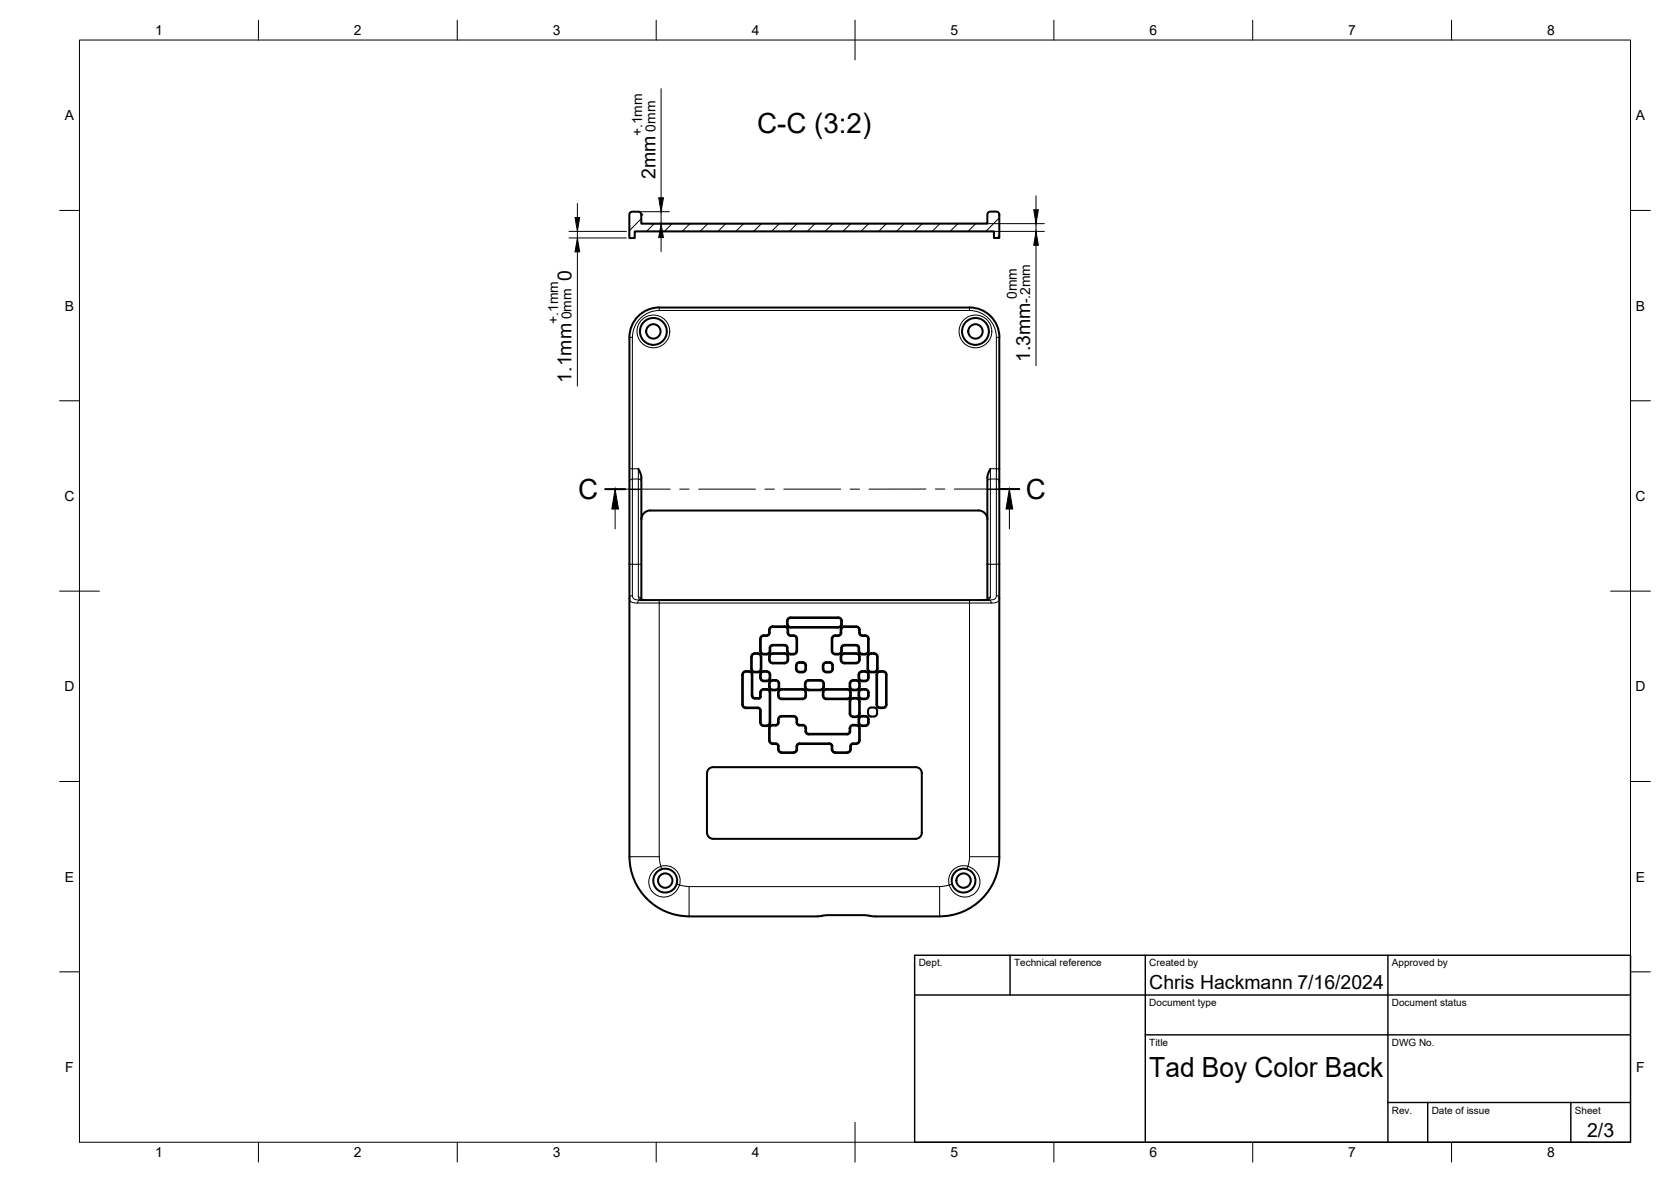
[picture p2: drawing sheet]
<svg xmlns="http://www.w3.org/2000/svg" width="420mm" height="297mm" viewBox="0 0 420 297" stroke-linecap="round" stroke-linejoin="round" font-family="sans-serif">
<!-- layer: Visible -->
<g fill="none" stroke="#000" stroke-width=".51">
<path d="M158.5 53.4l.5-.2h1.5a.76 .76 0 0 1 .7 .8v2.2h87.1v-2.3a.76 .76 0 0 1 .7-.7h1.5a.8 .8 0 0 1 .8 .7v5.9h-1.4v-1.6h-90.3v1.6h-1.4v-5.8zM251.3 84.8v130.5a15 15 0 0 1-15 15M251.3 84.8a7.5 7.5 0 0 0-7.5-7.5h-78a7.5 7.5 0 0 0-7.5 7.5v130.5a15 15 0 0 0 15 15M160.5 117.8a9.4 9.4 0 0 1 .8 5.2v27.7M249 117.8a9.4 9.4 0 0 0-.7 5.2v27.7M161.3 130.5a2.25 2.25 0 0 1 2.2-2.2h82.5a2.22 2.22 0 0 1 2.3 2.2M160.9 150.8h87.8M161.2 150.7l1 .1M194.3 157.4h3a.9 .9 0 0 1 .9 .9l.2 1.2 1.1 .2a.87 .87 0 0 1 .9 .8v3.1a.9 .9 0 0 1-.9 .9h-.7a1.38 1.38 0 0 1-1-1.9l-.5-.4h-3M194.3 157.6h3M194.3 157.4a.9 .9 0 0 0-.9 .9l-.2 1.2-.4 .2-.8-.1a.9 .9 0 0 0-.9 .9M194.3 157.6a.75 .75 0 0 0-.8 .7v.7a.79 .79 0 0 1-.7 .8h-.8a.75 .75 0 0 0-.7 .8v3a.75 .75 0 0 0 .7 .7h.8a.75 .75 0 0 0 .7-.7v-.8a.75 .75 0 0 1 .8-.7"/>
<path d="M197.3 157.6a.75 .75 0 0 1 .7 .7v.8a.79 .79 0 0 0 .8 .7h.7a.72 .72 0 0 1 .8 .7v3.1a.75 .75 0 0 1-.8 .7h-.7a.75 .75 0 0 1-.8-.7v-.8a.72 .72 0 0 0-.7-.7h-3M197.9 156.8a.94 .94 0 0 0 .9 .9h12a.9 .9 0 0 0 .9-.9M198 156.8v-.7a.75 .75 0 0 1 .8-.8h12a.75 .75 0 0 1 .7 .8v.7M198 156.8a.75 .75 0 0 0 .8 .8M198.8 157.6h12M211.5 156.8a.75 .75 0 0 1-.7 .8M211.7 156.1v.7M211.7 156.1a.9 .9 0 0 0-.9-.9h-12a.9 .9 0 0 0-.9 .9v.7M212.3 157.6h3M212.3 157.6a.79 .79 0 0 0-.8 .7v.7a.79 .79 0 0 1-.7 .8h-.8a.75 .75 0 0 0-.7 .8v3a.75 .75 0 0 0 .7 .7h.8a.72 .72 0 0 0 .7-.7v-.8a.75 .75 0 0 1 .8-.7h3M215.3 157.4h-3a1.34 1.34 0 0 0-1 1.9l-.3 .3h-1a.9 .9 0 0 0-.9 1v3a.94 .94 0 0 0 .9 .9h.8a.9 .9 0 0 0 .9-.9M215.3 157.4a.9 .9 0 0 1 .9 .9v1l.6 .3"/>
<path d="M215.3 157.6a.75 .75 0 0 1 .7 .7v.8a.75 .75 0 0 0 .8 .7M216.8 159.7l.7-.1a.9 .9 0 0 1 .9 .9v3.1a.86 .86 0 0 1-.9 .9h-.7M216.8 159.8h.7a.75 .75 0 0 1 .8 .7M248.3 150.7l-1 .1M186.6 169.6v7.5a.9 .9 0 0 0 .9 .9h3l.5 .1 .1 .5M186.6 169.6a.9 .9 0 0 1 .9-.9h.8a.9 .9 0 0 1 .9 .9M186.8 169.6v7.5a.75 .75 0 0 0 .7 .7h3a.75 .75 0 0 1 .8 .8v3M186.8 169.6a.75 .75 0 0 1 .7-.8h.8a.75 .75 0 0 1 .7 .8M189 169.6v5.2a.75 .75 0 0 0 .8 .8l1.3-.1 .2-.4v-1a.75 .75 0 0 1 .7-.8h.8a.72 .72 0 0 1 .7 .7v7.6M189.2 164.4a1.42 1.42 0 0 1 2.2 .7v3a.9 .9 0 0 1-.9 .9h-.7a.94 .94 0 0 1-.9-.9v-3zM189.2 169.6v5.2M189.2 174.8l.2 .4 .4 .2h1l.3-.3"/>
<path d="M189.3 164.5l.5-.2h.7a.75 .75 0 0 1 .8 .8v3a.75 .75 0 0 1-.8 .7h-.7a.79 .79 0 0 1-.8-.7v-3zM191.1 160.6v3M191.1 169.6v.7M191.1 174.1v1M191.1 178.6v3M191.1 169.6a.9 .9 0 0 1 .9-.9h.8a.9 .9 0 0 1 .9 .9M191.1 174a.9 .9 0 0 1 .9-.8h.8a.87 .87 0 0 1 .9 .8v7.6M191.3 169.6a.75 .75 0 0 1 .7-.8h.8a.75 .75 0 0 1 .7 .8M191.3 169.6v.7a.75 .75 0 0 0 .7 .8h.8a.75 .75 0 0 0 .7-.8v-.7M193.7 169.6v.7a.9 .9 0 0 1-.9 .9h-.8a.9 .9 0 0 1-.9-.9M194.3 170.9h.7a.9 .9 0 0 1 .9 .9v.8a.86 .86 0 0 1-.9 .8M194.3 164.2h3a.9 .9 0 0 1 .9 .9v.7a.9 .9 0 0 1-.9 .9h-3"/>
<path d="M194.3 171.1h.7a.75 .75 0 0 1 .8 .7M194.3 164.3h3a.75 .75 0 0 1 .7 .8v.7a.72 .72 0 0 1-.7 .7M194.3 173.5h.7M194.3 166.6h3M194.3 170.9a.9 .9 0 0 0-.9 .9v.7a.9 .9 0 0 0 .9 .9M194.3 164.2a.9 .9 0 0 0-.9 .9v.7a.9 .9 0 0 0 .9 .9M194.3 162.2l-.6 .4a1.43 1.43 0 0 1-.6 1.8 1.43 1.43 0 0 1-1.9-.5l-.1-.3M194.3 171.1a.75 .75 0 0 0-.8 .7v.7a.75 .75 0 0 0 .8 .8M194.3 164.3a.75 .75 0 0 0-.8 .8v.7a.75 .75 0 0 0 .8 .7M195.8 171.8v.8M195.8 174.1v.7M195.8 174.8a.75 .75 0 0 0 .7 .8"/>
<path d="M195.8 172.5a.75 .75 0 0 1-.8 .8h-.7M196.5 179.9h3a.9 .9 0 0 1 .9 .9v.8M196.5 173.2h5.3a.9 .9 0 0 1 .9 .8v.8a.86 .86 0 0 1-.9 .9h-5.3M196.5 173.3h5.3a.75 .75 0 0 1 .7 .7v.8a.72 .72 0 0 1-.7 .8h-5.3M196.5 173.3a.75 .75 0 0 0-.7 .7M196.5 179.9a.9 .9 0 0 0-.9 .9v.8M196.5 173.2a.94 .94 0 0 0-.9 .9 1.3 1.3 0 0 0 .6 1.5l.3 .1M200.1 167.3v.8a.9 .9 0 0 0 .9 .9h.8a.9 .9 0 0 0 .9-.9v-.8M200.3 167.3v.8a.75 .75 0 0 0 .7 .7h.8a.75 .75 0 0 0 .7-.7v-.8M201 166.6h.8M201 166.5a.75 .75 0 0 0-.7 .8M201.8 166.5a.75 .75 0 0 1 .7 .8"/>
<path d="M202.4 171.8v.8M202.4 172.5a.9 .9 0 0 0 .9 .9M202.7 167.3a.9 .9 0 0 0-.9-.9h-.8a.86 .86 0 0 0-.9 .9M203.3 173.5h3M206.3 170.9h-3a.9 .9 0 0 0-.9 .9M206.3 171.1h-3a.79 .79 0 0 0-.8 .7v.7a.75 .75 0 0 0 .8 .8h3M206.3 170.9a.9 .9 0 0 1 .9 .9v.8a.9 .9 0 0 1-.9 .8M206.3 171.1a.75 .75 0 0 1 .7 .7v.8a.75 .75 0 0 1-.7 .7M206.9 167.3v.8a.9 .9 0 0 0 .9 .9h.7M207 167.3v.8a.75 .75 0 0 0 .8 .7h.7M207.1 173.4l.7-.2h5.2a.9 .9 0 0 1 .9 .8v.8a.9 .9 0 0 1-.9 .9h-5.2a.9 .9 0 0 1-.9-.9v-.8zM207.3 173.5l.5-.2h5.2a.75 .75 0 0 1 .8 .7v.8a.75 .75 0 0 1-.8 .8h-5.2a.75 .75 0 0 1-.8-.8v-.8z"/>
<path d="M207.8 166.6h.7M207.8 166.5a.75 .75 0 0 0-.8 .8M208.5 166.4h-.7a.9 .9 0 0 0-.9 .9M208.5 166.4a.9 .9 0 0 1 .9 .9M208.5 166.5a.75 .75 0 0 1 .8 .8M209.3 167.3v.8M209.3 168.1a.75 .75 0 0 1-.8 .7M209.4 167.3v.8a.9 .9 0 0 1-.9 .9M211.7 162.8v.8M212.3 166.6h3M213.6 179.3a.9 .9 0 0 0 .9 .9h.8M213.8 179.3a.75 .75 0 0 0 .7 .8"/>
<path d="M214.5 173.5h.8M214.5 175.4h.8M214.5 175.4a.9 .9 0 0 0-.9 .9v3M215.3 170.9a1.32 1.32 0 0 0-1.7 .9 1.32 1.32 0 0 0 .9 1.6M215.3 164.2h-3a.94 .94 0 0 0-.9 .9 1.29 1.29 0 0 0 .5 1.5l3.4 .1M215.3 162.2h-3l-.4 .2-.2 .4M215.3 175.6l-.8-.1a.75 .75 0 0 0-.7 .8v3M215.3 171.1h-.8a.75 .75 0 0 0-.7 .7v.7a.75 .75 0 0 0 .7 .8h.8M215.3 164.3h-3a.79 .79 0 0 0-.8 .8v.7a.75 .75 0 0 0 .8 .7M215.3 170.9a.9 .9 0 0 1 .9 .9v.8a.9 .9 0 0 1-.9 .8M215.3 164.2a.9 .9 0 0 1 .9 .9v.7a.9 .9 0 0 1-.9 .9M215.3 162.2l.5 .4 .1 1a.9 .9 0 0 0 .9 .9"/>
<path d="M215.3 175.4a.9 .9 0 0 1 .9 .9v3M215.3 175.5a.75 .75 0 0 1 .7 .8v3M215.3 171.1a.75 .75 0 0 1 .7 .7v.8a.75 .75 0 0 1-.7 .7M215.3 164.3a.75 .75 0 0 1 .7 .8v.7a.75 .75 0 0 1-.7 .7M215.3 162.1a.75 .75 0 0 1 .7 .7v.8a.75 .75 0 0 0 .8 .7M215.9 169.6v.7a.9 .9 0 0 0 .9 .9M216 179.3a.75 .75 0 0 1-.7 .8M216 169.6v.7a.75 .75 0 0 0 .8 .8M216.2 179.3a.9 .9 0 0 1-.9 .9M216.8 179.9h.7a.9 .9 0 0 1 .9 .9v.8M216.8 173.2h.7a.9 .9 0 0 1 .9 .8v.8a.86 .86 0 0 1-.9 .9h-.7M216.8 168.7h.7a.9 .9 0 0 1 .9 .9"/>
<path d="M216.8 173.3h.7a.75 .75 0 0 1 .8 .7M216.8 168.8h.7a.75 .75 0 0 1 .8 .8M216.8 173.3a.75 .75 0 0 0-.8 .8v.7a.75 .75 0 0 0 .8 .8M216.8 168.8a.75 .75 0 0 0-.8 .8M216.8 179.9a.9 .9 0 0 0-.9 .9v.8M216.8 173.2a.9 .9 0 0 0-.9 .9v.7a.9 .9 0 0 0 .9 .9M216.8 168.7a.9 .9 0 0 0-.9 .9M218.3 160.6v3M218.3 165.1v3M218.3 169.6v.7M218.3 174.1v.7M218.3 178.6v.7"/>
<path d="M218.3 179.3a.75 .75 0 0 0 .7 .8M218.3 174.8a.75 .75 0 0 1-.8 .8h-.7M218.3 170.3a.75 .75 0 0 1-.8 .8h-.7M218.3 168.1a.75 .75 0 0 0 .7 .7M218.3 163.6a.75 .75 0 0 1-.8 .7h-.7M218.4 169.6v.7a.9 .9 0 0 1-.9 .9h-.7M219 177.8h.8a.75 .75 0 0 1 .7 .8v.7M219 164.2h.8a.9 .9 0 0 1 .9 .9v3a.9 .9 0 0 1-.9 .9h-.8M219 164.3h.8a.75 .75 0 0 1 .7 .8v3a.75 .75 0 0 1-.7 .7h-.8M219 164.2a.94 .94 0 0 0-.9 .9v3a.9 .9 0 0 0 .9 .9M219 177.8a.75 .75 0 0 0-.7 .8M219 164.3a.75 .75 0 0 0-.7 .8"/>
<path d="M220.4 169.6v7.5a.9 .9 0 0 0 .9 .9h.7a.9 .9 0 0 0 .9-.9v-7.5M220.4 169.6a.9 .9 0 0 1 .9-.9h.7a.9 .9 0 0 1 .9 .9M220.5 169.6a.75 .75 0 0 1 .8-.8h.7a.75 .75 0 0 1 .8 .8M220.5 169.6v7.5a.75 .75 0 0 0 .8 .7h.7a.75 .75 0 0 0 .8-.7v-7.5M220.5 179.3a.75 .75 0 0 1-.7 .8M191.1 181.6a.9 .9 0 0 0 .9 .9h.8a.9 .9 0 0 0 .9-.9M191.3 181.6a.75 .75 0 0 0 .7 .7h.8a.75 .75 0 0 0 .7-.7M194.3 187l1.2 .1 .1 1.2M194.3 186.8h.7a.75 .75 0 0 1 .8 .8M194.3 182.1a.9 .9 0 0 0-.9 1v3a.9 .9 0 0 0 .9 .9M194.3 182.3a.75 .75 0 0 0-.8 .8v3a.75 .75 0 0 0 .8 .7M195.6 181.6l-.3 .5-1 .1"/>
<path d="M195.6 188.3a.9 .9 0 0 0 .9 .9M195.8 180.8v.8M195.8 187.6v.7M195.8 188.3a.75 .75 0 0 0 .7 .7M195.8 181.6a.75 .75 0 0 1-.8 .7h-.7M196.5 180.1h3M196.5 189.1h3M196.5 180.1a.75 .75 0 0 0-.7 .7M199.5 180.1a.75 .75 0 0 1 .8 .7v.8M200.3 181.6a.75 .75 0 0 0 .7 .7h.8a.72 .72 0 0 1 .7 .7v.8a.79 .79 0 0 0 .8 .8h9.7a.75 .75 0 0 0 .8-.8v-.7a.75 .75 0 0 1 .7-.8h.8M200.3 188.3a.75 .75 0 0 1-.8 .7M200.4 188.3a.9 .9 0 0 1-.9 .9h-3"/>
<path d="M200.4 181.6l.4 .5 1 .1a.87 .87 0 0 1 .9 .8v1l.6 .4h9.7l.6-.4v-.9a.9 .9 0 0 1 .9-1l.8 .1M208.5 187h-7.5l-.5 .3-.1 1M208.5 186.8h-7.5a.75 .75 0 0 0-.7 .8v.7M208.5 187l.6 .3v1M208.5 186.8a.75 .75 0 0 1 .8 .8M209.1 188.3a.94 .94 0 0 0 .9 .9h3a.9 .9 0 0 0 .9-.9M209.3 188.3a.75 .75 0 0 0 .7 .7M209.3 187.6v.7M210 189.1h3M213.8 188.3a.75 .75 0 0 1-.8 .7M214.5 180.1h.8M215.3 187l-1.2 .1-.2 1.2"/>
<path d="M215.3 186.8h-.8a.75 .75 0 0 0-.7 .8v.7M215.3 182.1a.9 .9 0 0 1 .9 .9v3.1a.9 .9 0 0 1-.9 .9M215.3 182.3a.75 .75 0 0 1 .7 .7v3.1a.75 .75 0 0 1-.7 .7M215.9 181.6a.9 .9 0 0 0 .9 .9M216 181.6a.75 .75 0 0 0 .8 .7M216.8 180.1h.7M216.8 180.1a.75 .75 0 0 0-.8 .7v.8M217.5 180.1a.75 .75 0 0 1 .8 .7M218.3 180.8v.8M218.3 181.6a.75 .75 0 0 1-.8 .7h-.7M218.4 181.6a.9 .9 0 0 1-.9 .9h-.7M219 180.1h.8"/>
<path d="M177.8 209.3v-15a1.49 1.49 0 0 1 1.5-1.5h51a1.49 1.49 0 0 1 1.5 1.5v15M177.8 209.3a1.49 1.49 0 0 0 1.5 1.5M179.3 210.8h51M231.8 209.3a1.49 1.49 0 0 1-1.5 1.5M173.3 230.3h31.8l2.8-.3h9.6l2.7 .3h16.1M239.4 222.2a2.99 2.99 0 0 0 4.7 1.5 2.99 2.99 0 0 0-.4-5 2.99 2.99 0 0 0-4.4 2.4l.1 1.1"/>
<circle cx="164.3" cy="83.3" r="1.81"/>
<circle cx="164.3" cy="83.3" r="3.4"/>
<circle cx="245.3" cy="83.3" r="1.81"/>
<circle cx="245.3" cy="83.3" r="3.4"/>
<circle cx="167.3" cy="221.3" r="3"/>
<circle cx="167.3" cy="221.3" r="1.81"/>
<circle cx="242.3" cy="221.3" r="1.81"/>
</g>
<!-- layer: Visible Narrow -->
<g fill="none" stroke="#000" stroke-width=".25">
<path d="M165.8 77.3v.7M165.8 78h78M165.8 78a6.7 6.7 0 0 0-6.8 6.8M243.8 77.3v.7M243.8 78a6.7 6.7 0 0 1 6.7 6.8M158.3 84.8h.7v33h1.5v5.2h-1.5v18.8h-.7M250.5 84.8v33h-1.5v5.2h1.5v18.8h.8M250.5 84.8h.8M158.3 117.8h.7v2.6M251.3 117.8h-.8v2.6M159 120.4v2.6h-.7M159 120.4h1.5"/>
<path d="M159 120.4a.7 .7 0 0 0-.7 .6M160.5 120.4a.7 .7 0 0 1 .8 .6M161.3 123h-.8v18.8h.8M248.3 123h.7v18.8h-.7M250.5 120.4h-1.5a.7 .7 0 0 0-.7 .6M250.5 120.4v2.6h.8M250.5 120.4a.7 .7 0 0 1 .8 .6M159 149.7a.92 .92 0 0 0-.7 1.1 .92 .92 0 0 0 1.1 .7h.9M160.5 150a.73 .73 0 0 1 .8 .7M162.2 150.8a1.33 1.33 0 0 1-1.7-.8v-8.2h-1.5v5a8.4 8.4 0 0 0 .3 3.6l.4 .3 1.2 .1-.4 .2-.2 .5M165.8 150.8v.7h-5.5M192 159.7v.1"/>
<path d="M192.8 159.7v.1M193.4 158.3h.1M193.4 159.1h.1M194.3 157.4v.2M197.3 157.4v.2M197.9 156.1h.1M197.9 156.8h.1M198 158.3h.2M198 159.1h.2M198.8 155.2v.1M198.8 157.6v.1M198.8 159.7v.1"/>
<path d="M199.5 159.7v.1M210 159.7v.1M210.8 155.2v.1M210.8 157.6v.1M210.8 159.7v.1M211.4 158.3h.1M211.4 159.1h.1M211.5 156.1h.2M211.5 156.8h.2M212.3 157.4v.2M215.3 157.4v.2M216 158.3h.2"/>
<path d="M216 159.1h.2M216.8 159.7v.1M217.5 159.7v.1M249 150a1.33 1.33 0 0 1-1.7 .8M249 150v-8.2h1.5v5a8.4 8.4 0 0 1-.2 3.6l-.5 .3-1.1 .1a.63 .63 0 0 1 .5 .7M249 150a.73 .73 0 0 0-.7 .7M250.5 149.7a.71 .71 0 0 1 .8 .6M251.3 150.4a1.51 1.51 0 0 1-2.1 1.1h-5.4v-.7M186.6 169.6h.2M186.6 177.1h.2M187.5 168.7v.1M187.5 177.8v.2"/>
<path d="M188.3 168.7v.1M188.9 165.1h.1M188.9 168.1h.1M189 169.6h.2M189 174.8h.2M189.8 164.2v.1M189.8 168.8v.2M189.8 175.4v.2M190.5 164.2v.1M190.5 168.8v.2M190.5 177.8v.2M190.8 175.4v.2"/>
<path d="M191.1 169.6h.2M191.1 174.1h.2M191.1 170.3h.2M191.1 160.6h.2M191.1 163.6h.2M191.1 175.1h.2M191.1 178.6h.2M191.3 165.1h.1M191.3 168.1h.1M192 164.3v.2M192 168.7v.1M192 171.1v.1"/>
<path d="M192 173.2v.1M192.8 164.3v.2M192.8 168.7v.1M192.8 171.1v.1M192.8 173.2v.1M193.4 171.8h.1M193.4 172.6h.1M193.4 165.1h.1M193.4 165.8h.1M193.5 169.6h.2M193.5 174.1h.2M193.5 170.3h.2"/>
<path d="M193.5 163.6h.2M193.5 162.8h.2M194.3 162.1v.1M194.3 164.2v.1M194.3 166.6v.1M194.3 170.9v.2M194.3 173.3v.2M195 170.9v.2M195 173.3v.2M195.6 174.1h.2M195.6 174.8h.2M195.8 171.8h.1"/>
<path d="M195.8 172.6h.1M196.5 173.2v.1M196.5 175.6v.1M196.5 179.9v.2M197.3 162.1v.1M197.3 164.2v.1M197.3 166.6v.1M197.9 163.6h.1M197.9 162.8h.1M198 165.1h.2M198 165.8h.2M198.8 164.3v.2"/>
<path d="M199.5 164.3v.2M199.5 179.9v.2M200.1 168.1h.2M200.1 167.3h.2M200.3 160.6h.1M200.3 163.6h.1M201 166.4v.2M201 168.8v.2M201.8 166.4v.2M201.8 168.8v.2M201.8 173.2v.1M201.8 175.6v.1"/>
<path d="M202.4 171.8h.1M202.4 172.6h.1M202.5 174.1h.2M202.5 174.8h.2M202.5 168.1h.2M202.5 167.3h.2M203.3 170.9v.2M203.3 173.3v.2M206.3 170.9v.2M206.3 173.3v.2M206.9 174.1h.1M206.9 174.8h.1"/>
<path d="M206.9 168.1h.1M206.9 167.3h.1M207 171.8h.2M207 172.6h.2M207.8 166.4v.2M207.8 168.8v.2M207.8 173.2v.1M207.8 175.6v.1M208.5 166.4v.2M208.5 168.8v.2M209.1 160.6h.2M209.1 163.6h.2"/>
<path d="M209.3 168.1h.1M209.3 167.3h.1M210 164.3v.2M210.8 164.3v.2M211.4 165.1h.1M211.4 165.8h.1M211.5 163.6h.2M211.5 162.8h.2M212.3 162.1v.1M212.3 164.2v.1M212.3 166.6v.1M213 173.2v.1"/>
<path d="M213 175.6v.1M213.6 176.3h.2M213.6 179.3h.2M213.6 171.8h.2M213.6 172.6h.2M213.8 174.1h.1M213.8 174.8h.1M214.5 170.9v.2M214.5 173.3v.2M214.5 175.4v.2M215.3 162.1v.1M215.3 164.2v.1"/>
<path d="M215.3 166.6v.1M215.3 170.9v.2M215.3 173.3v.2M215.3 175.4v.2M215.9 169.6h.1M215.9 174.1h.1M215.9 174.8h.1M215.9 170.3h.1M215.9 163.6h.1M215.9 162.8h.1M216 176.3h.2M216 179.3h.2"/>
<path d="M216 171.8h.2M216 172.6h.2M216 165.1h.2M216 165.8h.2M216.8 164.3v.2M216.8 168.7v.1M216.8 171.1v.1M216.8 173.2v.1M216.8 175.6v.1M216.8 179.9v.2M217.5 164.3v.2M217.5 168.7v.1"/>
<path d="M217.5 171.1v.1M217.5 173.2v.1M217.5 175.6v.1M217.5 179.9v.2M218.1 165.1h.2M218.1 168.1h.2M218.3 169.6h.1M218.3 174.1h.1M218.3 174.8h.1M218.3 170.3h.1M218.3 160.6h.1M218.3 163.6h.1"/>
<path d="M219 164.2v.1M219 168.8v.2M219.8 164.2v.1M219.8 168.8v.2M220.4 169.6h.1M220.4 177.1h.1M220.5 165.1h.2M220.5 168.1h.2M221.3 168.7v.1M221.3 177.8v.2M222 168.7v.1M222 177.8v.2"/>
<path d="M222.8 169.6h.1M222.8 177.1h.1M191.1 181.6h.2M192 182.3v.2M192.8 182.3v.2M193.4 183.1h.1M193.4 186.1h.1M193.5 181.6h.2M194.3 182.2v.1M194.3 186.8v.2M195 182.2v.1M195 186.8v.2"/>
<path d="M195.6 180.8h.2M195.6 181.6h.2M195.6 187.6h.2M195.6 188.3h.2M196.5 189.1v.1M199.5 189.1v.1M200.3 180.8h.1M200.3 181.6h.1M200.3 187.6h.1M200.3 188.3h.1M201 182.2v.1M201 186.8v.2"/>
<path d="M201.8 182.2v.1M202.5 183.1h.2M202.5 183.8h.2M203.3 184.4v.2M208.5 186.8v.2M209.1 187.6h.2M209.1 188.3h.2M210 189.1v.1M213 184.4v.2M213 189.1v.1M213.6 183.1h.2M213.6 183.8h.2"/>
<path d="M213.8 187.6h.1M213.8 188.3h.1M214.5 180.1v.1M214.5 182.2v.1M214.5 186.8v.2M215.3 180.1v.1M215.3 182.2v.1M215.3 186.8v.2M215.9 180.8h.1M215.9 181.6h.1M216 183.1h.2M216 186.1h.2"/>
<path d="M216.8 182.3v.2M217.5 182.3v.2M218.3 180.8h.1M218.3 181.6h.1M158.3 215.3h7.5M165.8 215.3v-63.8h78v63.8M165.8 215.3l.4 2.4M166.2 217.7a3.8 3.8 0 0 1 4.7 4.7l2.4 .4M166.4 218.4l-.2-.7a3.9 3.9 0 0 0-2.9 5 3.9 3.9 0 0 0 5.1 2.4l1.3-.9 .7-.8 .5-1-.8-.2M243.1 218.4l.3-.7a3.9 3.9 0 0 1 2.9 5 3.9 3.9 0 0 1-5.2 2.4l-1.3-.9-.7-.8-.4-1 .7-.2M243.8 215.3l-.4 2.4a3.8 3.8 0 0 0-4.7 4.7l-2.4 .4M243.8 215.3h7.5"/>
<path d="M173.3 230.3v-7.5h63v7.5"/>
<circle cx="164.3" cy="83.3" r="4.1"/>
<circle cx="245.3" cy="83.3" r="4.1"/>
</g>
<!-- layer: Visible -->
<circle cx="161.2" cy="53.9" r=".25" fill="#000"/>
<!-- layer: BORDER -->
<g fill="none" stroke="#000" stroke-width=".25">
<path d="M20 10.1h390v276.9h-390zM65 5.1v5M115 5.1v5M165 5.1v5M215 5.1v10M265 5.1v5M315 5.1v5M365 5.1v5M15 52.9h5M410 52.9h5M15 100.7h5M410 100.7h5"/>
<path d="M15 148.6h10M405 148.6h10M15 196.4h5M410 196.4h5M15 244.2h5M410 244.2h5M65 287v5M115 287v5M165 287v5M215 282.1v9.9M265 287v5M315 287v5"/>
<path d="M365 287v5"/>
</g>
<!-- layer: TITLEBLOCK -->
<path d="M230 240.1h180v46.9h-180zM230 250h180M254 240.1v9.9M288 240.1v46.9M349 240.1v46.9M288 260.1h122M349 277.1h61M359 277.1v9.9M395 277.1v9.9" fill="none" stroke="#000" stroke-width=".36"/>
<!-- layer: Hatching -->
<g fill="none" stroke="#000" stroke-width=".25">
<path d="M161.2 55l-2.9 3M164.5 56.2l-1.9 2M169 56.2l-2 2M173.5 56.2l-2 2M178 56.2l-2 2M182.5 56.2l-2 2M187 56.2l-2 2M191.5 56.2l-2 2M195.9 56.2l-1.9 2M200.4 56.2l-1.9 2M204.9 56.2l-1.9 2M209.4 56.2l-1.9 2"/>
<path d="M213.9 56.2l-1.9 2M218.4 56.2l-1.9 2M222.9 56.2l-2 2M227.4 56.2l-2 2M231.9 56.2l-2 2M236.3 56.2l-1.9 2M240.9 56.2l-2 2M245.3 56.2l-1.9 2M251.2 54.8l-3.3 3.4M251.2 59.3l-.5 .5"/>
</g>
<!-- layer: Section Lines -->
<path d="M152.2 122.9h5M251.3 122.9h5" fill="none" stroke="#000" stroke-width=".51"/>
<path d="M154.7 127.9v5M157.2 122.9h11.3M170.9 122.9h2.4M175.7 122.9h14.2M192.3 122.9h2.4M197.1 122.9h14.3M213.8 122.9h2.3M232.8 122.9h-14.3M235.2 122.9h2.4M239.9 122.9h11.4M253.8 127.9v5" fill="none" stroke="#000" stroke-width=".25"/>
<path d="M154.7 122.9l.8 5h-1.7zM253.8 122.9l.8 5h-1.6z" fill="#000" stroke="#000" stroke-width=".25"/>
<!-- layer: FD_Dimensions -->
<g fill="none" stroke="#000" stroke-width=".25">
<path d="M166.2 22.3v27.4M143.1 58.2h14.4M143.1 59.8h14.4M145.2 51.1v3.6M145.2 58.2v1.6M161.1 53.2h7.2M161.7 58.2h100.9M163.4 56.2h99.2M166.2 53.2v3M166.2 59.7v3.5M260.5 49.2v3.5M260.5 56.2v2"/>
<path d="M145.2 63.3v33.7M260.5 61.6v30.3"/>
</g>
<path d="M144.6 54.7h1.2l-.6 3.5zM166.2 56.2l.6 3.5h-1.2zM165.6 49.7h1.2l-.6 3.5zM259.9 52.7h1.2l-.6 3.5zM145.2 59.8l.6 3.5h-1.2zM260.5 58.2l.6 3.4h-1.2z" fill="#000" stroke="#000" stroke-width=".25"/>
<g font-size="7">
<text x="190.4" y="33.5">C-C (3:2)</text>
<text x="145.4" y="125.4">C</text>
<text x="258" y="125.4">C</text>
<text x="289" y="270.6">Tad Boy Color Back</text>
</g>
<g font-size="4.9">
<text x="164.8" y="44.9" transform="rotate(-90 164.8 44.9)">2mm</text>
<text x="143.7" y="70.7" transform="rotate(-90 143.7 70.7)">0</text>
<text x="259" y="91" transform="rotate(-90 259 91)">1.3mm</text>
<text x="143.7" y="96.1" transform="rotate(-90 143.7 96.1)">1.1mm</text>
<text x="289" y="248.5">Chris Hackmann 7/16/2024</text>
<text x="399.1" y="285.7">2/3</text>
</g>
<g font-size="3.5">
<text x="39" y="8.8">1</text>
<text x="89" y="8.8">2</text>
<text x="139" y="8.8">3</text>
<text x="189" y="8.8">4</text>
<text x="239" y="8.8">5</text>
<text x="289" y="8.8">6</text>
<text x="339" y="8.8">7</text>
<text x="389" y="8.8">8</text>
<text x="16.3" y="30.2">A</text>
<text x="161.4" y="34.2" transform="rotate(-90 161.4 34.2)">+.1mm</text>
<text x="164.8" y="33.1" transform="rotate(-90 164.8 33.1)">0mm</text>
<text x="411.3" y="30.2">A</text>
<text x="255.7" y="75.2" transform="rotate(-90 255.7 75.2)">0mm</text>
<text x="259" y="76.2" transform="rotate(-90 259 76.2)">-.2mm</text>
<text x="16.3" y="78">B</text>
<text x="140.3" y="81.4" transform="rotate(-90 140.3 81.4)">+.1mm</text>
<text x="143.7" y="80.2" transform="rotate(-90 143.7 80.2)">0mm</text>
<text x="411.3" y="78">B</text>
<text x="16.2" y="125.9">C</text>
<text x="411.2" y="125.9">C</text>
<text x="16.2" y="173.7">D</text>
<text x="411.2" y="173.7">D</text>
<text x="16.3" y="221.6">E</text>
<text x="411.3" y="221.6">E</text>
<text x="16.4" y="269.4">F</text>
<text x="411.4" y="269.4">F</text>
<text x="39" y="290.8">1</text>
<text x="89" y="290.8">2</text>
<text x="139" y="290.8">3</text>
<text x="189" y="290.8">4</text>
<text x="239" y="290.8">5</text>
<text x="289" y="290.8">6</text>
<text x="339" y="290.8">7</text>
<text x="389" y="290.8">8</text>
</g>
<g font-size="2.5">
<text x="231" y="242.9">Dept.</text>
<text x="255" y="242.9">Technical reference</text>
<text x="289" y="242.9">Created by</text>
<text x="350" y="242.9">Approved by</text>
<text x="289" y="252.8">Document type</text>
<text x="350" y="252.8">Document status</text>
<text x="289" y="262.9">Title</text>
<text x="350" y="262.9">DWG No.</text>
<text x="350" y="279.9">Rev.</text>
<text x="360" y="279.9">Date of issue</text>
<text x="396" y="279.9">Sheet</text>
</g>
</svg>
